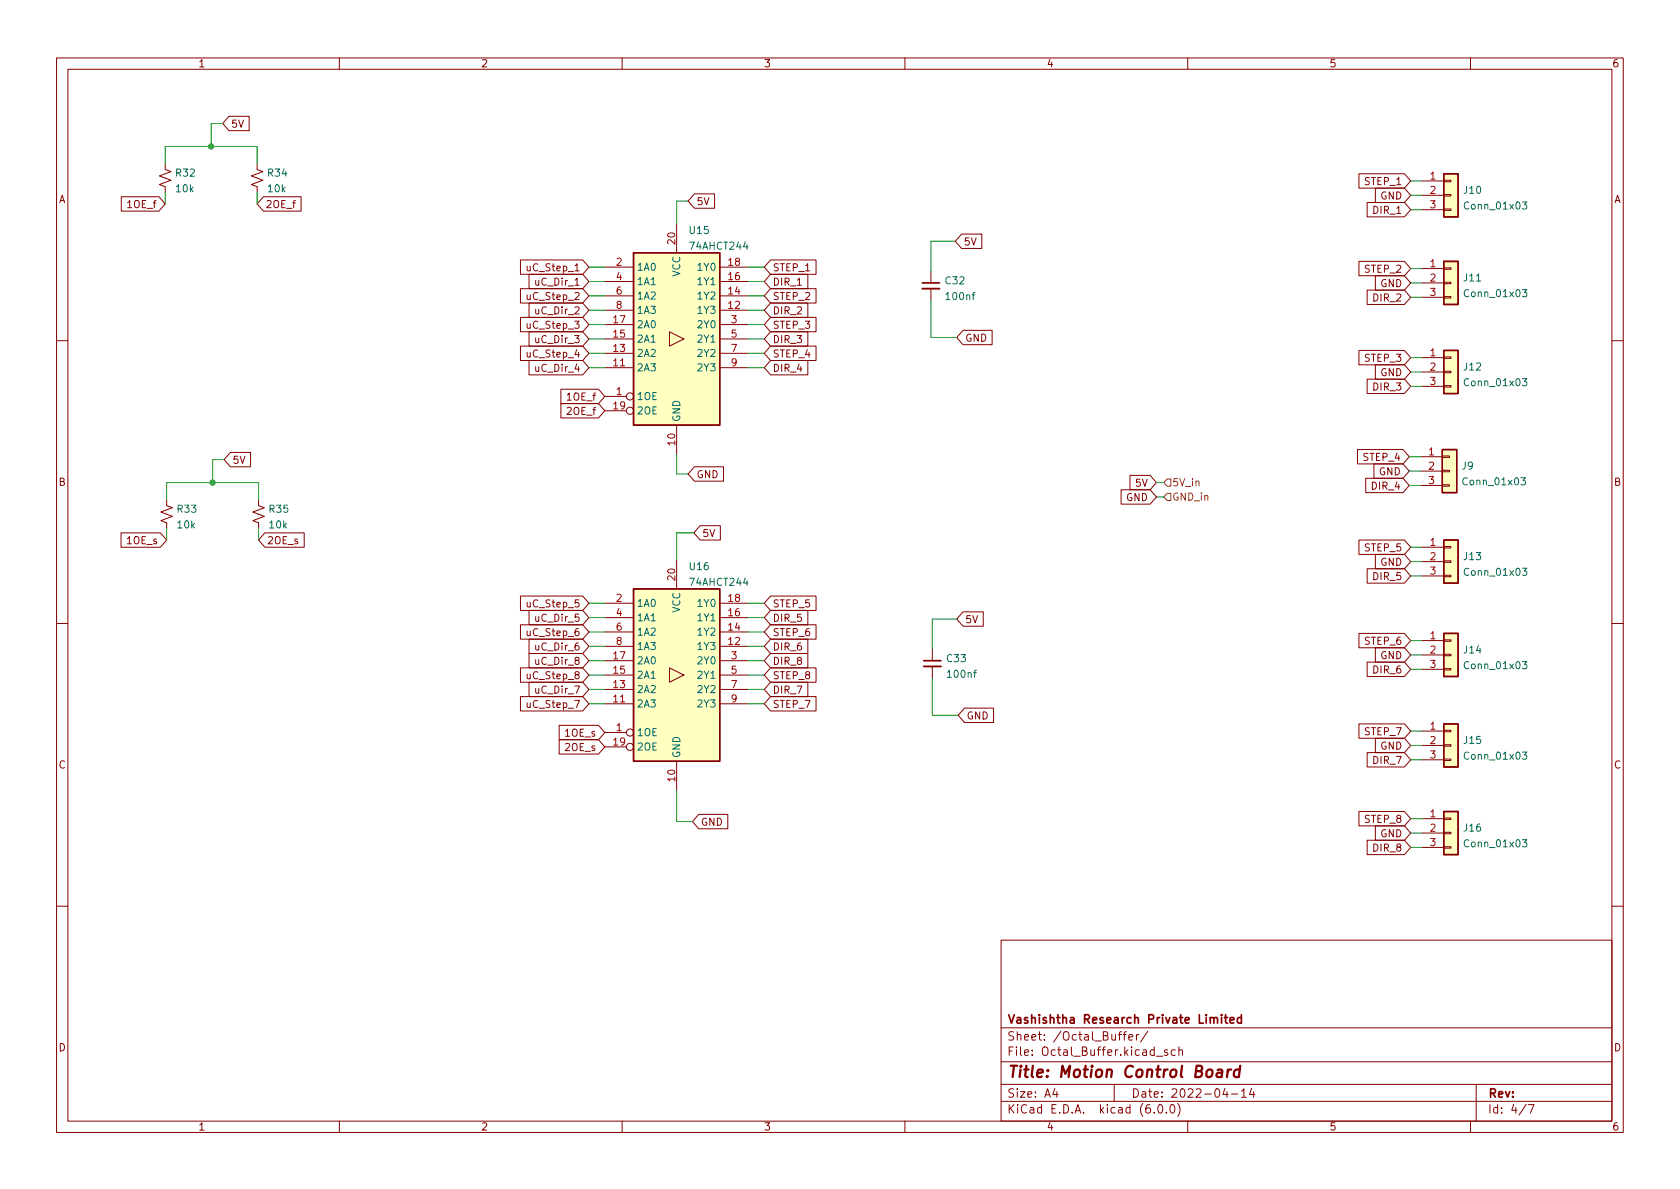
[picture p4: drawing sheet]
<svg xmlns="http://www.w3.org/2000/svg" width="297mm" height="210mm" viewBox="0 0 297 210" stroke-linecap="round" stroke-linejoin="round" font-family="sans-serif">
<g fill="none" stroke="#840000" stroke-width=".18">
<path d="M10 10.2h277v190.1h-277zM12 12.2h273v186.1h-273zM60 10.2v2M110 10.2v2M160 10.2v2M210 10.2v2M260 10.2v2M21.4 34.8h6.7l1.1 1.3-1.1 1.2h-6.7zM29.2 29v1l1 .3-2 .8 2 .8-2 .7 1 .4v1M40.5 20.6h3.5v2.5h-3.5l-1.1-1.3zM45.5 29v1l1 .3-2.1 .8 2.1 .8-2.1 .7 1.1 .4v1M46.6 34.8h6.6v2.5h-6.6l-1.1-1.2z"/>
<path d="M119.6 39.6v5.1M122.8 34.3h3.5v2.5h-3.5l-1.1-1.2zM240.3 30.7h8l1.1 1.3-1.1 1.3h-8zM241.7 35.8h6.6l1.1 1.3-1.1 1.2h-6.6zM243.2 33.3h5.1l1.1 1.2-1.1 1.3h-5.1zM251.5 32h3.8M251.5 34.5h3.8M251.5 37.1h3.8M255.3 37h1.2v.2h-1.2zM255.3 34.4h1.2v.3h-1.2zM255.3 31.9h1.2v.2h-1.2zM92 51h11l1.1 1.3-1.1 1.3h-11z"/>
<path d="M92 46h11l1.1 1.2-1.1 1.3h-11zM92 56.1h11l1.1 1.3-1.1 1.3h-11zM93.5 53.6h9.5l1.1 1.3-1.1 1.2h-9.5zM93.5 48.5h9.5l1.1 1.3-1.1 1.2h-9.5zM93.5 58.7h9.5l1.1 1.2-1.1 1.3h-9.5zM106.9 54.9h5.1M106.9 52.3h5.1M106.9 59.9h5.1M106.9 49.8h5.1M106.9 57.4h5.1M106.9 47.2h5.1M118.4 58.7l2.5 1.2-2.5 1.3z"/>
<path d="M127.3 54.9h5M127.3 52.3h5M127.3 59.9h5M127.3 49.8h5M127.3 57.4h5M127.3 47.2h5M136.2 58.7h6.6v2.5h-6.6l-1.1-1.3zM136.2 56.1h8.1v2.6h-8.1l-1.1-1.3zM136.2 53.6h6.6v2.5h-6.6l-1.1-1.2zM136.2 48.5h6.6v2.5h-6.6l-1.1-1.2zM136.2 46h8.1v2.5h-8.1l-1.1-1.3zM136.2 51h8.1v2.6h-8.1l-1.1-1.3z"/>
<path d="M164.6 48v2M164.6 51v2.1M170 41.4h3.6v2.5h-3.6l-1.1-1.2zM170.3 58.4h5.1v2.6h-5.1l-1.1-1.3zM240.3 46.2h8l1.1 1.3-1.1 1.3h-8zM241.7 51.3h6.6l1.1 1.3-1.1 1.2h-6.6zM243.2 48.8h5.1l1.1 1.2-1.1 1.3h-5.1zM251.5 47.5h3.8M251.5 50h3.8M251.5 52.6h3.8M255.3 52.4h1.2v.3h-1.2zM255.3 49.9h1.2v.3h-1.2z"/>
<path d="M255.3 47.4h1.2v.2h-1.2zM10 60.2h2M92 61.2h11l1.1 1.3-1.1 1.2h-11zM93.5 63.7h9.5l1.1 1.3-1.1 1.3h-9.5zM99.2 68.8h6.6l1.1 1.3-1.1 1.3h-6.6zM99.2 71.4h6.6l1.1 1.2-1.1 1.3h-6.6zM106.9 70.1h3.8M106.9 65h5.1M106.9 62.5h5.1M106.9 72.6h3.8M119.6 75.2v5.1M127.3 65h5"/>
<path d="M127.3 62.5h5M136.2 63.7h6.6v2.6h-6.6l-1.1-1.3zM136.2 61.2h8.1v2.5h-8.1l-1.1-1.2zM240 79.5h8.1l1.1 1.3-1.1 1.2h-8.1zM240.3 62h8l1.1 1.2-1.1 1.3h-8zM241.7 67h6.6l1.1 1.3-1.1 1.3h-6.6zM243.2 64.5h5.1l1.1 1.3-1.1 1.3h-5.1zM251.5 63.2h3.8M251.5 65.8h3.8M251.5 68.3h3.8M255.3 68.2h1.2v.2h-1.2zM255.3 65.7h1.2v.2h-1.2z"/>
<path d="M255.3 63.1h1.2v.3h-1.2zM285 60.2h2M21.4 94.2h7l1.1 1.3-1.1 1.3h-7zM29.5 88.4v1l1 .4-2.1 .7 2.1 .8-2.1 .8 1.1 .4v1M40.7 80h3.6v2.5h-3.6l-1.1-1.2zM45.7 88.4v1l1 .4-2 .7 2 .8-2 .8 1 .4v1M46.8 94.2h7v2.6h-7l-1.1-1.3zM119.6 99.1v5M122.8 82.5h5.1v2.6h-5.1l-1.1-1.3zM123.8 93h3.6v2.5h-3.6l-1.1-1.3zM198.2 86.6h5.2l1.1 1.3-1.1 1.2h-5.2zM199.8 84.1h3.6l1.1 1.2-1.1 1.3h-3.6z"/>
<path d="M240.3 95.5h8l1.1 1.3-1.1 1.2h-8zM241.5 84.6h6.6l1.1 1.2-1.1 1.3h-6.6zM242.9 82h5.2l1.1 1.3-1.1 1.3h-5.2zM243.2 98h5.1l1.1 1.3-1.1 1.3h-5.1zM251.2 80.8h3.8M251.2 83.3h3.8M251.2 85.8h3.8M251.5 96.8h3.8M251.5 99.3h3.8M255 85.7h1.3v.3h-1.3zM255 83.2h1.3v.2h-1.3zM255 80.6h1.3v.3h-1.3z"/>
<path d="M255.3 99.2h1.2v.2h-1.2zM255.3 96.6h1.2v.3h-1.2zM10 110.2h2M92 110.5h11l1.1 1.3-1.1 1.2h-11zM92 105.4h11l1.1 1.3-1.1 1.2h-11zM92 118.1h11l1.1 1.3-1.1 1.2h-11zM93.5 113h9.5l1.1 1.3-1.1 1.3h-9.5zM93.5 107.9h9.5l1.1 1.3-1.1 1.3h-9.5zM93.5 115.6h9.5l1.1 1.2-1.1 1.3h-9.5zM106.9 114.3h5.1M106.9 111.8h5.1M106.9 119.4h5.1"/>
<path d="M106.9 109.2h5.1M106.9 116.8h5.1M106.9 106.7h5.1M118.4 118.1l2.5 1.3-2.5 1.2zM127.3 114.3h5M127.3 111.8h5M127.3 119.4h5M127.3 109.2h5M127.3 116.8h5M127.3 106.7h5M136.2 107.9h6.6v2.6h-6.6l-1.1-1.3zM136.2 110.5h8.1v2.5h-8.1l-1.1-1.2z"/>
<path d="M136.2 118.1h8.1v2.5h-8.1l-1.1-1.2zM136.2 115.6h6.6v2.5h-6.6l-1.1-1.3zM136.2 113h6.6v2.6h-6.6l-1.1-1.3zM136.2 105.4h8.1v2.5h-8.1l-1.1-1.2zM164.8 114.8v2M164.8 117.9v2M170.3 108.2h3.5v2.5h-3.5l-1.1-1.2zM240.3 112h8l1.1 1.3-1.1 1.2h-8zM241.7 100.6h6.6l1.1 1.2-1.1 1.3h-6.6zM241.7 117.1h6.6l1.1 1.3-1.1 1.2h-6.6zM243.2 114.5h5.1l1.1 1.3-1.1 1.3h-5.1zM251.5 101.8h3.8"/>
<path d="M251.5 113.3h3.8M251.5 115.8h3.8M251.5 118.4h3.8M255.3 101.7h1.2v.3h-1.2zM255.3 118.2h1.2v.3h-1.2zM255.3 115.7h1.2v.2h-1.2zM255.3 113.2h1.2v.2h-1.2zM285 110.2h2M92 123.2h11l1.1 1.3-1.1 1.2h-11zM93.5 120.6h9.5l1.1 1.3-1.1 1.3h-9.5zM98.9 128.3h6.9l1.1 1.2-1.1 1.3h-6.9zM98.9 130.8h6.9l1.1 1.3-1.1 1.2h-6.9z"/>
<path d="M106.9 129.5h3.8M106.9 124.5h5.1M106.9 121.9h5.1M106.9 132.1h3.8M119.6 134.6v5.1M127.3 124.5h5M127.3 121.9h5M136.2 123.2h8.1v2.5h-8.1l-1.1-1.2zM136.2 120.6h6.6v2.6h-6.6l-1.1-1.3zM170.5 125.2h5.2v2.6h-5.2l-1.1-1.3zM240.3 128h8l1.1 1.3-1.1 1.3h-8zM241.7 133.1h6.6l1.1 1.3-1.1 1.2h-6.6z"/>
<path d="M243.2 130.5h5.1l1.1 1.3-1.1 1.3h-5.1zM251.5 129.3h3.8M251.5 131.8h3.8M251.5 134.4h3.8M255.3 134.2h1.2v.3h-1.2zM255.3 131.7h1.2v.2h-1.2zM255.3 129.2h1.2v.2h-1.2zM123.5 144h5.2v2.6h-5.2l-1.1-1.3zM240.3 143.5h8l1.1 1.3-1.1 1.2h-8zM241.7 148.6h6.6l1.1 1.3-1.1 1.2h-6.6zM243.2 146h5.1l1.1 1.3-1.1 1.3h-5.1zM251.5 144.8h3.8"/>
<path d="M251.5 147.3h3.8M251.5 149.9h3.8M255.3 149.7h1.2v.3h-1.2zM255.3 147.2h1.2v.2h-1.2zM255.3 144.6h1.2v.3h-1.2zM10 160.2h2M177 166.3h108v32h-108zM285 160.2h2M60 198.3v2M110 198.3v2M160 198.3v2M177 194.8h108"/>
<path d="M177 191.8h108M177 187.8h108M177 181.8h108M186.5 192.5l-.4 1h1M186.9 193v1M197 191.8v3M197.7 182.9h.6M198.3 182.4l-.4 .2v1.3M198.6 182.9h.5M199.1 182.4l-.3 .2v1.3M199.6 183.4l.7-.1-.1-.3-.4-.1-.2 .2v.8h.6M200.9 182.9v1"/>
<path d="M201.4 182.9l-.3 .1-.2 .2M202.9 182.4l-1.3 1.9M204.1 196.7v.1M204.4 186.8h1.2M204.9 195.4l.2-.1a.81 .81 0 0 1 .6 .7 .81 .81 0 0 1-.3 .8h-.2a.81 .81 0 0 1-.6-.6 .81 .81 0 0 1 .3-.8zM206.2 196.7v.1M206.4 185.7l-.3-.1-.2 .2v.3l.5 .1v.4h-.5M207.1 195.4l.1-.1a.81 .81 0 0 1 .6 .7 .81 .81 0 0 1-.3 .8h-.1a.81 .81 0 0 1-.6-.6 .81 .81 0 0 1 .3-.8zM207.8 185.7l-.4-.1-.3 .3v.4l.1 .3h.6M208.2 195.1a1.72 1.72 0 0 1 0 2.3M208.4 185.8l.2-.2 .4 .1 .1 .9M208.4 185.1v1.5"/>
<path d="M210 198.3v2M216.6 192.5l-.4 1h.9M216.9 193v1M217.7 193.5h1.2M219.5 193l.4-.5v1.5M219.5 194h.9M221.3 192.5l-.4 1h1M221.6 193v1M260 198.3v2M261 191.8v6.5M269.9 195.3l-1.3 1.9M270.2 195.3h1l-.6 1.5"/>
<circle cx="111.4" cy="70.1" r=".63"/>
<circle cx="111.4" cy="72.6" r=".63"/>
<circle cx="111.4" cy="129.5" r=".63"/>
<circle cx="111.4" cy="132.1" r=".63"/>
</g>
<path d="M215.3 189.2l.2-.1 .5 .1v1.3M216.1 189.6l-.7 .1a.4 .4 0 0 0-.3 .3 .4 .4 0 0 0 .2 .5l.7-.1M217.1 189.1l-.2 1.4M217.7 189.1l-.4 .1-.2 .3M219.2 189.2a.66 .66 0 0 0-1 .3l-.1 .6 .2 .3 .2 .1 .5-.1M219.3 188.5l-.3 2" fill="none" stroke="#840000" stroke-width=".4"/>
<path d="M163.1 50h3M163.3 116.8h3.1M216 179.4v.2M216 179.9v1M216.5 179.9h.6M216.7 179.4v1.3l.4 .2M219.5 179.4v1.5M217.5 180.4l.7-.1-.1-.3-.4-.1-.2 .2 .1 .8h.5M219.5 180l-.4-.1-.3 .3v.4l.1 .3h.6" fill="none" stroke="#840000" stroke-width=".3"/>
<g fill="#ffffc2" stroke="#ffffc2" stroke-width=".18">
<path d="M112 104.1h15.3v30.5h-15.3z"/>
<path d="M255.3 95.5h2.5v7.6h-2.5z"/>
<path d="M255.3 112h2.5v7.6h-2.5z"/>
<path d="M255.3 128h2.5v7.6h-2.5z"/>
<path d="M255.3 143.5h2.5v7.6h-2.5z"/>
<path d="M112 44.7h15.3v30.5h-15.3z"/>
<path d="M255 79.5h2.6v7.6h-2.6z"/>
<path d="M255.3 30.7h2.5v7.6h-2.5z"/>
<path d="M255.3 62h2.5v7.6h-2.5z"/>
<path d="M255.3 46.2h2.5v7.6h-2.5z"/>
</g>
<path d="M255.3 30.7h2.5v7.6h-2.5zM112 44.7h15.3v30.5h-15.3zM255.3 46.2h2.5v7.6h-2.5zM255 79.5h2.6v7.6h-2.6zM255.3 62h2.5v7.6h-2.5zM255.3 95.5h2.5v7.6h-2.5zM112 104.1h15.3v30.5h-15.3zM255.3 112h2.5v7.6h-2.5zM255.3 128h2.5v7.6h-2.5zM255.3 143.5h2.5v7.6h-2.5z" fill="none" stroke="#840000" stroke-width=".25"/>
<path d="M269.2 35.7h.8l-.5 .5 .4 .1v.6l-.2 .1-.5-.1M269.2 51.2h.8l-.5 .5 .4 .1v.6l-.2 .1-.5-.1M269.2 67h.8l-.5 .4 .4 .2v.5l-.2 .1-.5-.1M268.9 84.5h.8l-.4 .5 .3 .1v.5l-.1 .1-.6-.1M269.2 100.5h.8l-.5 .5 .4 .1v.5l-.2 .1-.5-.1M269.2 117h.8l-.5 .5 .4 .1v.5l-.2 .2-.5-.2M269.2 133h.8l-.5 .5 .4 .1v.5l-.2 .2-.5-.2M269.2 148.5h.8l-.5 .5 .4 .1v.5l-.2 .2-.5-.2" fill="none" stroke="#006464" stroke-width=".18"/>
<path d="M163.1 51h3M163.3 117.9h3.1" fill="none" stroke="#840000" stroke-width=".33"/>
<path d="M206.4 84.7h.6v1.3h-.6l-.7-.7zM206.4 87.2h.6v1.3h-.6l-.7-.6z" fill="none" stroke="#725600" stroke-width=".18"/>
<g fill="none" stroke="#009600" stroke-width=".18">
<path d="M29.2 29v-3.1h16.3v3.1M29.2 34v2.1M39.4 21.8h-2.1v4.1M45.5 34v2.1M121.7 35.6h-2.1v4M249.4 34.5h2.1M249.4 32h2.1M249.4 37.1h2.1M104.1 52.3h2.8M104.1 49.8h2.8M104.1 47.2h2.8M104.1 54.9h2.8"/>
<path d="M104.1 59.9h2.8M104.1 57.4h2.8M132.3 52.3h2.8M132.3 49.8h2.8M132.3 47.2h2.8M132.3 54.9h2.8M132.3 59.9h2.8M132.3 57.4h2.8M164.6 53.1v6.6h4.6M168.9 42.7h-4.3v5.3M249.4 50h2.1M249.4 47.5h2.1"/>
<path d="M249.4 52.6h2.1M104.1 65h2.8M104.1 62.5h2.8M132.3 65h2.8M132.3 62.5h2.8M249.4 63.2h2.1M249.4 65.8h2.1M249.4 68.3h2.1M29.5 88.4v-3.1h16.2v3.1M29.5 93.5v2M39.6 81.3h-2v4M45.7 93.5v2"/>
<path d="M119.6 80.3v3.5h2.1M122.7 94.2h-3.1v4.9M204.5 87.9h1.2M204.5 85.3h1.2M249.2 80.8h2M249.2 83.3h2M249.2 85.8h2M249.4 96.8h2.1M249.4 99.3h2.1M104.1 111.8h2.8M104.1 116.8h2.8M104.1 109.2h2.8"/>
<path d="M104.1 106.7h2.8M104.1 114.3h2.8M104.1 119.4h2.8M132.3 111.8h2.8M132.3 116.8h2.8M132.3 109.2h2.8M132.3 106.7h2.8M132.3 114.3h2.8M132.3 119.4h2.8M164.8 119.9v6.6h4.6M169.2 109.5h-4.4v5.3M249.4 115.8h2.1"/>
<path d="M249.4 113.3h2.1M249.4 118.4h2.1M249.4 101.8h2.1M104.1 121.9h2.8M104.1 124.5h2.8M119.6 139.7v5.6h2.8M132.3 121.9h2.8M132.3 124.5h2.8M249.4 131.8h2.1M249.4 134.4h2.1M249.4 129.3h2.1M249.4 149.9h2.1"/>
<path d="M249.4 144.8h2.1M249.4 147.3h2.1"/>
</g>
<g fill="#009600" stroke="#009600" stroke-width=".18">
<circle cx="37.6" cy="85.3" r=".46"/>
<circle cx="37.3" cy="25.9" r=".46"/>
</g>
<text font-size="2.8" fill="#840000" x="178" y="190.6">Title: Motion Control Board</text>
<g font-size="2.1" fill="#840000">
<text x="178" y="184">Sheet: /Octal_Buffer/</text>
<text x="178" y="181">Vashishtha Research Private Limited</text>
<text x="178" y="186.7">File: Octal_Buffer.kicad_sch</text>
<text x="178" y="196.9">KiCad E.D.A. kicad (6.0.0)</text>
<text x="178" y="194.1">Size: A4</text>
<text x="200" y="194.1">Date: 2022-04-14</text>
<text x="263" y="194.1">Rev:</text>
<text x="263" y="196.9">Id: 4/7</text>
</g>
<g font-size="1.8" fill="#840000">
<text x="35" y="11.9">1</text>
<text x="85" y="11.9">2</text>
<text x="135" y="11.9">3</text>
<text x="185" y="11.9">4</text>
<text x="235" y="11.9">5</text>
<text x="285" y="11.9">6</text>
<text x="40.8" y="22.6">5V</text>
<text x="10.3" y="35.9">A</text>
<text x="241.4" y="32.7">STEP_1</text>
<text x="244.1" y="35.3">GND</text>
<text x="285.3" y="35.9">A</text>
<text x="22.7" y="36.8">1OE_f</text>
<text x="46.9" y="36.8">2OE_f</text>
<text x="123.1" y="36.3">5V</text>
<text x="243" y="37.8">DIR_1</text>
<text x="93.6" y="48">uC_Step_1</text>
<text x="136.6" y="48">STEP_1</text>
<text x="170.3" y="43.4">5V</text>
<text x="93.6" y="53">uC_Step_2</text>
<text x="94.9" y="50.5">uC_Dir_1</text>
<text x="136.6" y="50.5">DIR_1</text>
<text x="136.6" y="53">STEP_2</text>
<text x="241.4" y="48.2">STEP_2</text>
<text x="243" y="53.3">DIR_2</text>
<text x="244.1" y="50.8">GND</text>
<text x="93.6" y="58.1">uC_Step_3</text>
<text x="94.9" y="55.6">uC_Dir_2</text>
<text x="136.6" y="58.1">STEP_3</text>
<text x="136.6" y="55.6">DIR_2</text>
<text x="93.6" y="63.2">uC_Step_4</text>
<text x="94.9" y="65.7">uC_Dir_4</text>
<text x="94.9" y="60.7">uC_Dir_3</text>
<text x="136.6" y="65.7">DIR_4</text>
<text x="136.6" y="63.2">STEP_4</text>
<text x="136.6" y="60.7">DIR_3</text>
<text x="170.6" y="60.4">GND</text>
<text x="241.4" y="64">STEP_3</text>
<text x="100.4" y="70.8">1OE_f</text>
<text x="243" y="69">DIR_3</text>
<text x="244.1" y="66.5">GND</text>
<text x="100.4" y="73.4">2OE_f</text>
<text x="41.1" y="82">5V</text>
<text x="241.2" y="81.5">STEP_4</text>
<text x="10.3" y="85.9">B</text>
<text x="123.1" y="84.5">GND</text>
<text x="199.1" y="88.6">GND</text>
<text x="200.9" y="86.1">5V</text>
<text x="242.7" y="86.6">DIR_4</text>
<text x="243.8" y="84">GND</text>
<text x="285.3" y="85.9">B</text>
<text x="124.1" y="95">5V</text>
<text x="22.5" y="96.2">1OE_s</text>
<text x="47.1" y="96.2">2OE_s</text>
<text x="241.4" y="97.5">STEP_5</text>
<text x="244.1" y="100">GND</text>
<text x="93.6" y="107.4">uC_Step_5</text>
<text x="136.6" y="107.4">STEP_5</text>
<text x="243" y="102.6">DIR_5</text>
<text x="93.6" y="112.5">uC_Step_6</text>
<text x="94.9" y="109.9">uC_Dir_5</text>
<text x="136.6" y="109.9">DIR_5</text>
<text x="136.6" y="112.5">STEP_6</text>
<text x="170.6" y="110.2">5V</text>
<text x="94.9" y="115">uC_Dir_6</text>
<text x="94.9" y="117.6">uC_Dir_8</text>
<text x="136.6" y="117.6">DIR_8</text>
<text x="136.6" y="115">DIR_6</text>
<text x="241.4" y="114">STEP_6</text>
<text x="243" y="119.1">DIR_6</text>
<text x="244.1" y="116.5">GND</text>
<text x="93.6" y="120.1">uC_Step_8</text>
<text x="93.6" y="125.2">uC_Step_7</text>
<text x="94.9" y="122.6">uC_Dir_7</text>
<text x="136.6" y="125.2">STEP_7</text>
<text x="136.6" y="120.1">STEP_8</text>
<text x="136.6" y="122.6">DIR_7</text>
<text x="100" y="130.3">1OE_s</text>
<text x="170.8" y="127.2">GND</text>
<text x="241.4" y="130">STEP_7</text>
<text x="10.3" y="135.9">C</text>
<text x="100" y="132.8">2OE_s</text>
<text x="243" y="135.1">DIR_7</text>
<text x="244.1" y="132.5">GND</text>
<text x="285.3" y="135.9">C</text>
<text x="123.9" y="146">GND</text>
<text x="241.4" y="145.5">STEP_8</text>
<text x="244.1" y="148">GND</text>
<text x="243" y="150.6">DIR_8</text>
<text x="10.3" y="185.9">D</text>
<text x="285.3" y="185.9">D</text>
<text x="35" y="199.9">1</text>
<text x="85" y="199.9">2</text>
<text x="135" y="199.9">3</text>
<text x="185" y="199.9">4</text>
<text x="235" y="199.9">5</text>
<text x="285" y="199.9">6</text>
</g>
<g font-size="1.8" fill="#006464">
<text x="31.2" y="31.2">R32</text>
<text x="31.2" y="34">10k</text>
<text x="47.4" y="31.2">R34</text>
<text x="47.4" y="34">10k</text>
<text x="258.9" y="34.3">J10</text>
<text x="122" y="41.4">U15</text>
<text x="259.2" y="37">Conn_01x03</text>
<text x="112.5" y="47.9">1A0</text>
<text x="122.2" y="44.1">74AHCT244</text>
<text x="123.6" y="47.9">1Y0</text>
<text x="112.5" y="50.4">1A1</text>
<text x="112.5" y="53">1A2</text>
<text x="120.3" y="48.9" transform="rotate(-90 120.3 48.9)">VCC</text>
<text x="123.6" y="53">1Y2</text>
<text x="123.6" y="50.4">1Y1</text>
<text x="167.2" y="50.3">C32</text>
<text x="167.4" y="53">100nf</text>
<text x="258.9" y="49.8">J11</text>
<text x="259.2" y="52.5">Conn_01x03</text>
<text x="112.5" y="58">2A0</text>
<text x="112.5" y="55.5">1A3</text>
<text x="123.6" y="55.5">1Y3</text>
<text x="123.6" y="58">2Y0</text>
<text x="112.5" y="65.7">2A3</text>
<text x="112.5" y="63.1">2A2</text>
<text x="112.5" y="60.6">2A1</text>
<text x="123.6" y="60.6">2Y1</text>
<text x="123.6" y="63.1">2Y2</text>
<text x="123.6" y="65.7">2Y3</text>
<text x="258.9" y="65.5">J12</text>
<text x="112.5" y="70.7">1OE</text>
<text x="259.2" y="68.3">Conn_01x03</text>
<text x="112.5" y="73.3">2OE</text>
<text x="120.3" y="74.7" transform="rotate(-90 120.3 74.7)">GND</text>
<text x="258.5" y="83">J9</text>
<text x="259" y="85.8">Conn_01x03</text>
<text x="31.4" y="90.7">R33</text>
<text x="31.4" y="93.4">10k</text>
<text x="47.7" y="90.7">R35</text>
<text x="47.7" y="93.4">10k</text>
<text x="122" y="100.8">U16</text>
<text x="258.9" y="99">J13</text>
<text x="259.2" y="101.8">Conn_01x03</text>
<text x="112.5" y="107.3">1A0</text>
<text x="122.2" y="103.6">74AHCT244</text>
<text x="123.6" y="107.3">1Y0</text>
<text x="112.5" y="109.8">1A1</text>
<text x="112.5" y="112.4">1A2</text>
<text x="120.3" y="108.4" transform="rotate(-90 120.3 108.4)">VCC</text>
<text x="123.6" y="112.4">1Y2</text>
<text x="123.6" y="109.8">1Y1</text>
<text x="112.5" y="117.5">2A0</text>
<text x="112.5" y="114.9">1A3</text>
<text x="123.6" y="114.9">1Y3</text>
<text x="123.6" y="117.5">2Y0</text>
<text x="167.5" y="117.1">C33</text>
<text x="167.7" y="119.9">100nf</text>
<text x="258.9" y="115.5">J14</text>
<text x="259.2" y="118.3">Conn_01x03</text>
<text x="112.5" y="125.1">2A3</text>
<text x="112.5" y="122.5">2A2</text>
<text x="112.5" y="120">2A1</text>
<text x="123.6" y="120">2Y1</text>
<text x="123.6" y="122.5">2Y2</text>
<text x="123.6" y="125.1">2Y3</text>
<text x="112.5" y="130.2">1OE</text>
<text x="258.9" y="131.5">J15</text>
<text x="112.5" y="132.7">2OE</text>
<text x="120.3" y="134.1" transform="rotate(-90 120.3 134.1)">GND</text>
<text x="259.2" y="134.3">Conn_01x03</text>
<text x="258.9" y="147">J16</text>
<text x="259.2" y="149.8">Conn_01x03</text>
</g>
<g font-size="1.8" fill="#a90000">
<text x="252.9" y="31.7">1</text>
<text x="252.9" y="34.3">2</text>
<text x="252.9" y="36.8">3</text>
<text x="109" y="47">2</text>
<text x="119.4" y="43.1" transform="rotate(-90 119.4 43.1)">20</text>
<text x="128.8" y="47">18</text>
<text x="252.9" y="47.2">1</text>
<text x="109" y="49.5">4</text>
<text x="109" y="52.1">6</text>
<text x="128.8" y="52.1">14</text>
<text x="128.8" y="49.5">16</text>
<text x="252.9" y="49.8">2</text>
<text x="252.9" y="52.3">3</text>
<text x="108.5" y="59.7">15</text>
<text x="108.5" y="57.1">17</text>
<text x="109" y="54.6">8</text>
<text x="128.8" y="54.6">12</text>
<text x="129.3" y="57.1">3</text>
<text x="129.3" y="59.7">5</text>
<text x="108.5" y="64.8">11</text>
<text x="108.5" y="62.2">13</text>
<text x="129.3" y="62.2">7</text>
<text x="129.3" y="64.8">9</text>
<text x="252.9" y="63">1</text>
<text x="252.9" y="65.5">2</text>
<text x="109" y="69.8">1</text>
<text x="252.9" y="68.1">3</text>
<text x="108.5" y="72.4">19</text>
<text x="119.4" y="78.7" transform="rotate(-90 119.4 78.7)">10</text>
<text x="252.6" y="80.5">1</text>
<text x="252.6" y="83.1">2</text>
<text x="252.6" y="85.6">3</text>
<text x="252.9" y="96.5">1</text>
<text x="252.9" y="99.1">2</text>
<text x="252.9" y="101.6">3</text>
<text x="109" y="106.4">2</text>
<text x="119.4" y="102.6" transform="rotate(-90 119.4 102.6)">20</text>
<text x="128.8" y="106.4">18</text>
<text x="109" y="109">4</text>
<text x="109" y="111.5">6</text>
<text x="128.8" y="111.5">14</text>
<text x="128.8" y="109">16</text>
<text x="252.9" y="113">1</text>
<text x="108.5" y="119.1">15</text>
<text x="108.5" y="116.6">17</text>
<text x="109" y="114">8</text>
<text x="128.8" y="114">12</text>
<text x="129.3" y="116.6">3</text>
<text x="129.3" y="119.1">5</text>
<text x="252.9" y="115.6">2</text>
<text x="252.9" y="118.1">3</text>
<text x="108.5" y="124.2">11</text>
<text x="108.5" y="121.7">13</text>
<text x="129.3" y="121.7">7</text>
<text x="129.3" y="124.2">9</text>
<text x="108.5" y="131.8">19</text>
<text x="109" y="129.3">1</text>
<text x="252.9" y="129">1</text>
<text x="252.9" y="131.6">2</text>
<text x="252.9" y="134.1">3</text>
<text x="119.4" y="138.1" transform="rotate(-90 119.4 138.1)">10</text>
<text x="252.9" y="144.5">1</text>
<text x="252.9" y="147.1">2</text>
<text x="252.9" y="149.6">3</text>
</g>
<g font-size="1.8" fill="#725600">
<text x="207.2" y="86">5V_in</text>
<text x="207.2" y="88.5">GND_in</text>
</g>
</svg>
